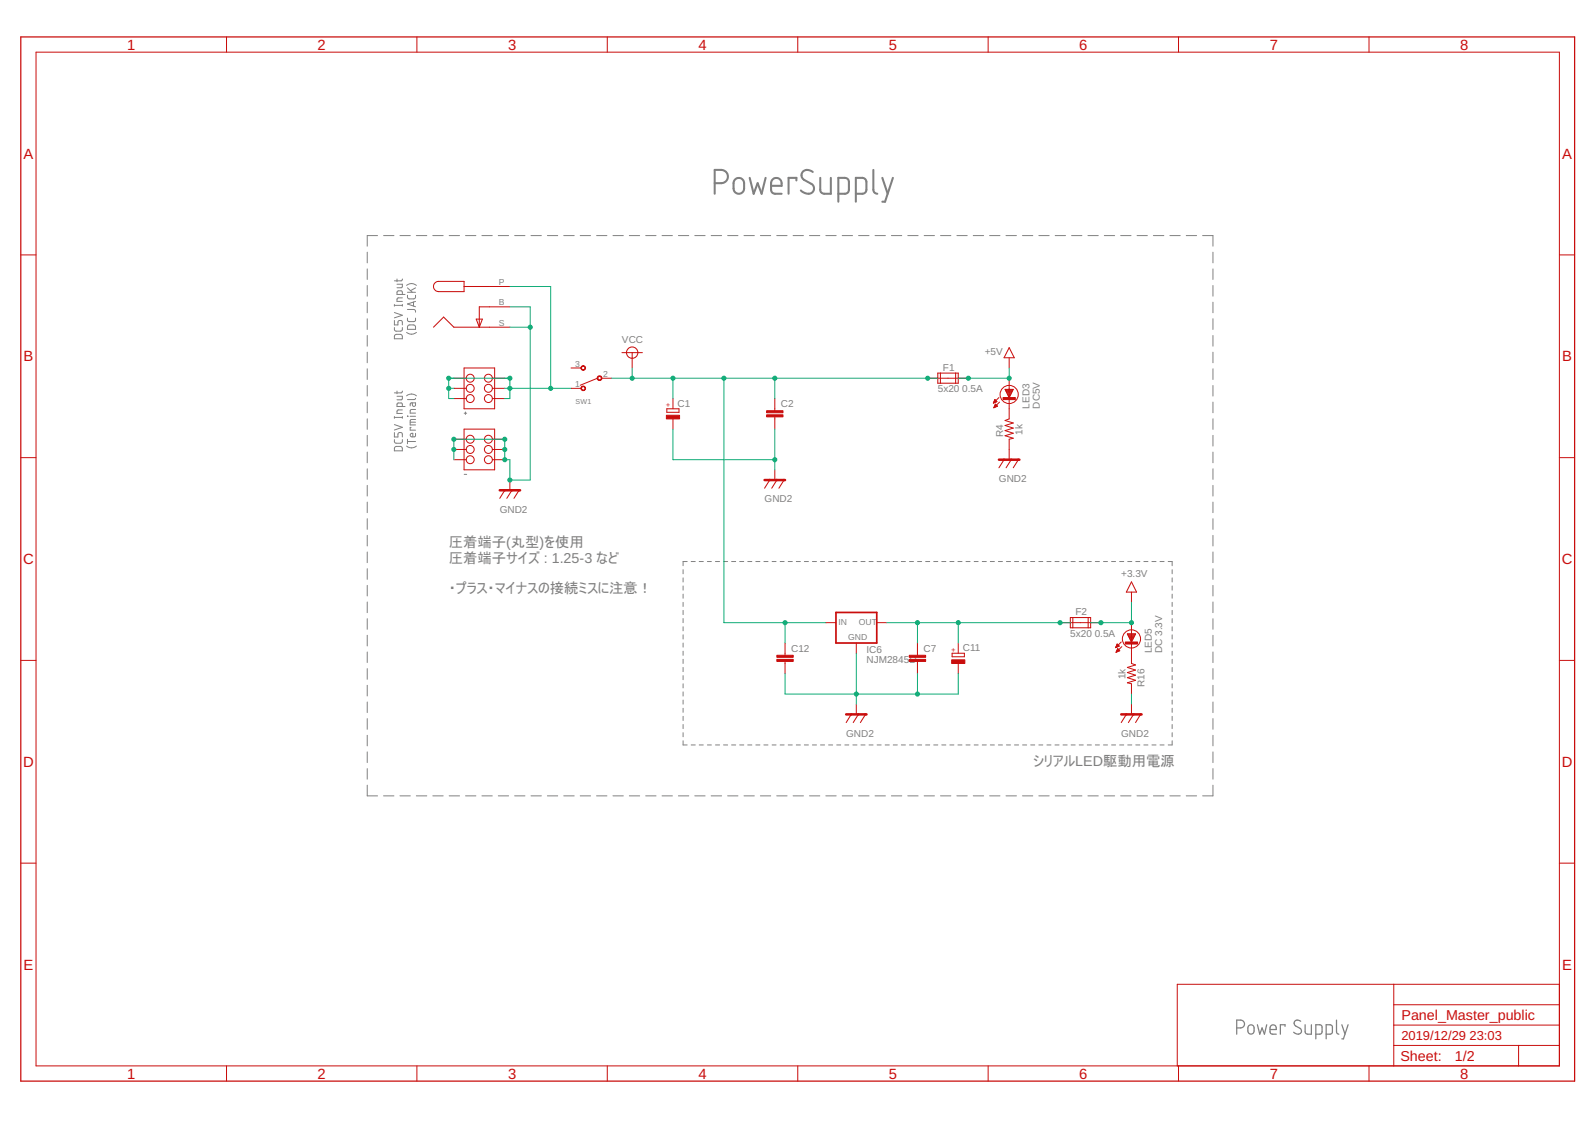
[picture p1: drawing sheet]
<svg xmlns="http://www.w3.org/2000/svg" width="297mm" height="210mm" viewBox="0 0 297 210" stroke-linecap="round" stroke-linejoin="round" font-family="sans-serif">
<path d="M230.3 191.5h.8a.73 .73 0 0 0 .7-.8 .73 .73 0 0 0-.7-.7h-.8v2.6M232.5 191.1l.6-.2a.54 .54 0 0 1 .5 .6v.5a.58 .58 0 0 1-.6 .6 .58 .58 0 0 1-.6-.6zM234.2 190.9l.4 1.7 .4-1.1 .5 1.1 .4-1.7M236.5 191.7h1.2a.61 .61 0 0 0-.4-.8 .61 .61 0 0 0-.8 .6l.1 1 1.1 .1M239.3 191.2v-.3h-.9v1.7M242.2 190.2a.65 .65 0 0 0-1-.1 .65 .65 0 0 0 .1 1l.8 .4a.63 .63 0 0 1 .1 .9 .63 .63 0 0 1-.9 .1l-.4-.2M243.1 190.9v1.4l.4 .3h.7v-1.7M245 192.6h.8l.4-.3v-1.2l-.2-.2h-1v2.6M247 192.6h.7l.4-.3v-1l-.1-.3-1-.1v2.6M248.9 190v2.2l.1 .3 .3 .1M249.9 190.9l.6 1.7M251.1 190.9l-.9 2.6h-.3" fill="none" stroke="#808080" stroke-width=".23"/>
<g fill="none" stroke="#808080" stroke-width=".19">
<path d="M68.4 47v2M68.4 50.1v1.9M68.4 53.2v2M68.4 56.3v2M68.4 59.4v2M70.3 43.9h-1.9v1.9M71.4 43.9h2M73.4 59.7v.8h.7v-.5a.42 .42 0 0 1 .4-.3 .42 .42 0 0 1 .4 .3v.5M73.4 56.7v.3M73.4 58.2l1.5 .5-1.5 .5M73.4 56.9h1.5M73.9 52.9h1v.6l-1 .1"/>
<path d="M73.9 52v.5M74.5 43.9h1.9M74.9 55.5h-.8l-.2 .2v.4h1M74.9 54.8v-.4l-.1-.2h-.6l-.2 .1-.1 .5h1.5M74.9 52l-.2 .3h-1.3M74.9 56.7v.3M75.7 53.1a1.42 1.42 0 0 1 1.9 0M75.9 59.2v.5l.3 .2h1l.2-.2v-.5M75.9 57.6l1.3 .1 .2 .1v.3M75.9 55v.5l.3 .2 1-.1 .2-.1v-.5M75.9 54.4h1.5M75.9 53.6l.9 .8"/>
<path d="M77 56.3v.7M77.4 56.1l-1.5 .5 1.5 .5M77.4 53.6l-.9 .5M77.5 43.9h2M80.6 43.9h1.9M83.7 43.9h1.9M86.7 43.9h1.9M89.7 43.9h2M92.8 43.9h1.9M95.8 43.9h2M98.9 43.9h1.9M101.9 43.9h2"/>
<path d="M105 43.9h1.9M108.1 43.9h1.9M111.1 43.9h1.9M114.2 43.9h1.9M117.2 43.9h1.9M120.2 43.9h2M123.3 43.9h1.9M126.3 43.9h2M129.4 43.9h1.9M132.4 43.9h2M135.5 43.9h1.9M138.6 43.9h1.9"/>
<path d="M141.6 43.9h1.9M144.7 43.9h1.9M147.7 43.9h1.9M150.7 43.9h2M153.8 43.9h1.9M156.8 43.9h2M159.9 43.9h1.9M163 43.9h1.9M166 43.9h1.9M169.1 43.9h1.9M172.1 43.9h1.9M175.2 43.9h1.9"/>
<path d="M178.2 43.9h1.9M181.3 43.9h1.9M184.3 43.9h1.9M187.3 43.9h2M190.4 43.9h1.9M193.5 43.9h1.9M196.5 43.9h1.9M199.6 43.9h1.9M202.6 43.9h1.9M205.7 43.9h1.9M208.7 43.9h1.9M211.8 43.9h1.9"/>
<path d="M214.8 43.9h1.9M217.9 43.9h1.9M220.9 43.9h1.9M224 43.9h1.9v1.9M225.9 47v2M225.9 50.1v1.9M225.9 53.2v2M225.9 56.3v2M225.9 59.4v2M68.4 62.5v2M68.4 65.6v2M68.4 68.7v2"/>
<path d="M68.4 71.8v2M68.4 74.9v2M68.4 78v2M73.4 61l.1 .5 .3 .2 .9-.1 .2-.1v-.5M73.4 77.6v.3M73.4 79.1l1.5 .5-1.5 .5M73.4 77.7h1.5M73.6 62.4l.3-.1h.8l.2 .2v.6h-1.5zM73.9 73.8h1v.6l-1 .1M73.9 72.8v.5M74.9 76.3l-.8 .1-.2 .2v.4h1M74.9 75.7v-.4l-.1-.2-.8 .1-.1 .5h1.5"/>
<path d="M74.9 72.8l-.2 .4h-1.3M74.9 77.6v.3M75.7 73.7a1.42 1.42 0 0 1 1.9 0M75.7 61.9a1.42 1.42 0 0 0 1.9 0M75.9 77.5l.1 .1zM76 60.6l1.1-.1 .3 .3v.5h-1.5zM76.4 78.6h1M76.4 77.5h1M76.6 79.6h-.2v.5h1M76.8 75l.1 .6 .3 .1 .2-.2v-.5h-.8l-.2 .2v.4M77.4 78.1h-.9l-.1 .3v.7h1M77.4 76.3h-.8l-.2 .2v.4h1"/>
<path d="M77.4 74.2l-.3 .2h-1.2M86.4 77h.5M86.7 76.7v.5M225.9 62.5v2M225.9 65.6v2M225.9 68.7v2M225.9 71.8v2M225.9 74.9v2M225.9 78v2M68.4 81.1v2M68.4 84.2v2M68.4 87.3v2"/>
<path d="M68.4 90.4v2M68.4 93.5v2M68.4 96.6v2M68.4 99.7v2M73.4 81.9l.1 .4 .3 .2h.9l.2-.2v-.4M73.4 80.6v.8h.7v-.5a.42 .42 0 0 1 .4-.3 .42 .42 0 0 1 .4 .3v.5M73.6 83.3l.3-.2 .8 .1 .2 .2v.6h-1.5zM75.7 83.1a1.42 1.42 0 0 0 1.9 0M75.9 82.2h1.5M75.9 81.8v.9M77.4 80.7l-.1 .6-.6 .1a.34 .34 0 0 1-.3-.5 .34 .34 0 0 1 .5-.2v.7M86.4 88.3h.5"/>
<path d="M225.9 81.1v2M225.9 84.2v2M225.9 87.3v2M225.9 90.4v2M225.9 93.5v2M225.9 96.6v2M225.9 99.7v2M68.4 102.8v2M68.4 105.9v2M68.4 109v2M68.4 112.1v2M68.4 115.2v2"/>
<path d="M68.4 118.3v2M127.2 106.1v.8M127.2 107.6v.8M127.2 109.1v.8M127.2 110.7v.7M127.2 112.2v.7M127.2 113.7v.8M127.2 115.2v.8M127.2 116.7v.8M127.2 118.2v.8M127.2 119.8v.7M128 104.6h-.8v.8"/>
<path d="M128.7 104.6h.8M130.2 104.6h.8M131.7 104.6h.8M133.2 104.6h.8M134.7 104.6h.8M136.2 104.6h.8M137.8 104.6h.7M139.3 104.6h.7M140.8 104.6h.7M142.3 104.6h.7M143.8 104.6h.7M145.3 104.6h.7"/>
<path d="M146.8 104.6h.8M148.3 104.6h.8M149.8 104.6h.8M151.3 104.6h.8M152.8 104.6h.8M154.3 104.6h.8M155.8 104.6h.8M157.3 104.6h.8M158.8 104.6h.8M160.3 104.6h.8M161.8 104.6h.8M163.3 104.6h.8"/>
<path d="M164.8 104.6h.8M166.3 104.6h.8M167.9 104.6h.7M169.4 104.6h.7M170.9 104.6h.7M172.4 104.6h.7M173.9 104.6h.7M175.4 104.6h.7M176.9 104.6h.8M178.4 104.6h.8M179.9 104.6h.8M181.4 104.6h.8"/>
<path d="M182.9 104.6h.8M184.4 104.6h.8M185.9 104.6h.8M187.4 104.6h.8M188.9 104.6h.8M190.4 104.6h.8M191.9 104.6h.8M193.5 104.6h.7M195 104.6h.7M196.5 104.6h.7M198 104.6h.7M199.5 104.6h.7"/>
<path d="M201 104.6h.7M202.5 104.6h.7M204 104.6h.7M205.5 104.6h.7M207 104.6h.8M208.5 104.6h.8M210 104.6h.8M211.5 104.6h.8M213 104.6h.8M214.5 104.6h.8M216 104.6h.8M217.6 104.6h.7v.8"/>
<path d="M218.3 106.1v.8M218.3 107.6v.8M218.3 109.1v.8M218.3 110.7v.7M218.3 112.2v.7M218.3 113.7v.8M218.3 115.2v.8M218.3 116.7v.8M218.3 118.2v.8M218.3 119.8v.7M225.9 102.8v2M225.9 105.9v2"/>
<path d="M225.9 109v2M225.9 112.1v2M225.9 115.2v2M225.9 118.3v2M68.4 121.4v2M68.4 124.5v2M68.4 127.6v2M68.4 130.7v2M68.4 133.8v2M68.4 136.9v2M127.2 121.3v.7M127.2 122.8v.8"/>
<path d="M127.2 124.3v.8M127.2 125.8v.8M127.2 127.4v.7M127.2 128.9v.7M127.2 130.4v.7M127.2 131.9v.8M127.2 133.4v.8M127.2 134.9v.8M127.2 136.5v.7M127.2 138v.7h.8M128.7 138.7h.8M130.2 138.7h.8"/>
<path d="M131.7 138.7h.8M133.2 138.7h.8M134.7 138.7h.8M136.2 138.7h.8M137.8 138.7h.7M139.3 138.7h.7M140.8 138.7h.7M142.3 138.7h.7M143.8 138.7h.7M145.3 138.7h.7M146.8 138.7h.8M148.3 138.7h.8"/>
<path d="M149.8 138.7h.8M151.3 138.7h.8M152.8 138.7h.8M154.3 138.7h.8M155.8 138.7h.8M157.3 138.7h.8M158.8 138.7h.8M160.3 138.7h.8M161.8 138.7h.8M163.3 138.7h.8M164.8 138.7h.8M166.3 138.7h.8"/>
<path d="M167.9 138.7h.7M169.4 138.7h.7M170.9 138.7h.7M172.4 138.7h.7M173.9 138.7h.7M175.4 138.7h.7M176.9 138.7h.8M178.4 138.7h.8M179.9 138.7h.8M181.4 138.7h.8M182.9 138.7h.8M184.4 138.7h.8"/>
<path d="M185.9 138.7h.8M187.4 138.7h.8M188.9 138.7h.8M190.4 138.7h.8M191.9 138.7h.8M193.5 138.7h.7M195 138.7h.7M196.5 138.7h.7M198 138.7h.7M199.5 138.7h.7M201 138.7h.7M202.5 138.7h.7"/>
<path d="M204 138.7h.7M205.5 138.7h.7M207 138.7h.8M208.5 138.7h.8M210 138.7h.8M211.5 138.7h.8M213 138.7h.8M214.5 138.7h.8M216 138.7h.8M218.3 138v.7h-.7M218.3 121.3v.7M218.3 122.8v.8"/>
<path d="M218.3 124.3v.8M218.3 125.8v.8M218.3 127.4v.7M218.3 128.9v.7M218.3 130.4v.7M218.3 131.9v.8M218.3 133.4v.8M218.3 134.9v.8M218.3 136.5v.7M225.9 121.4v2M225.9 124.5v2M225.9 127.6v2"/>
<path d="M225.9 130.7v2M225.9 133.8v2M225.9 136.9v2M68.4 140v2M68.4 143.2v1.9M68.4 146.2v2h1.9M71.4 148.2h2M74.5 148.2h1.9M77.5 148.2h2M80.6 148.2h1.9M83.7 148.2h1.9M86.7 148.2h1.9"/>
<path d="M89.7 148.2h2M92.8 148.2h1.9M95.8 148.2h2M98.9 148.2h1.9M101.9 148.2h2M105 148.2h1.9M108.1 148.2h1.9M111.1 148.2h1.9M114.2 148.2h1.9M117.2 148.2h1.9M120.2 148.2h2M123.3 148.2h1.9"/>
<path d="M126.3 148.2h2M129.4 148.2h1.9M132.4 148.2h2M135.5 148.2h1.9M138.6 148.2h1.9M141.6 148.2h1.9M144.7 148.2h1.9M147.7 148.2h1.9M150.7 148.2h2M153.8 148.2h1.9M156.8 148.2h2M159.9 148.2h1.9"/>
<path d="M163 148.2h1.9M166 148.2h1.9M169.1 148.2h1.9M172.1 148.2h1.9M175.2 148.2h1.9M178.2 148.2h1.9M181.3 148.2h1.9M184.3 148.2h1.9M187.3 148.2h2M190.4 148.2h1.9M193.5 148.2h1.9M196.5 148.2h1.9"/>
<path d="M199.6 148.2h1.9M202.6 148.2h1.9M205.7 148.2h1.9M208.7 148.2h1.9M211.8 148.2h1.9M214.8 148.2h1.9M217.9 148.2h1.9M220.9 148.2h1.9M225.9 146.2v2h-1.9M225.9 140v2M225.9 143.2v1.9"/>
</g>
<path d="M133.1 34.1a2.38 2.38 0 0 0 2-.3 1.23 1.23 0 0 0 .4-1.4 1.23 1.23 0 0 0-1.2-.8h-1.2v4.5M136.9 33.4a.97 .97 0 0 1 1.1-.2 .97 .97 0 0 1 .6 .9 1.74 1.74 0 0 1-.4 1.8 .99 .99 0 0 1-1 .1 .99 .99 0 0 1-.6-.9 1.72 1.72 0 0 1 .3-1.7zM139.6 33.1l.8 3 .7-2 .7 2 .8-3M143.6 34.6h2a1.04 1.04 0 0 0-.6-1.4 1.04 1.04 0 0 0-1.4 .6 2.84 2.84 0 0 0 .1 2l.6 .3h1.3M148.3 33.6v-.5h-1.4v3M151.4 32a1.17 1.17 0 0 0-1.4-.3 1.17 1.17 0 0 0-.7 1.2l.5 .6 1.3 .7a1.04 1.04 0 0 1 .3 1.5 1.04 1.04 0 0 1-1.4 .3l-.9-.5M152.8 33.1v2.2a.7 .7 0 0 0 .7 .8h1.2v-3M156.1 36.1h1.3a.74 .74 0 0 0 .7-.8v-1.4a.73 .73 0 0 0-.7-.8h-1.3v4.5M159.4 36.1l1.4-.1a.73 .73 0 0 0 .6-.7v-1.4l-.2-.5-.6-.3h-1.2v4.5M162.6 31.6v3.7a.74 .74 0 0 0 .8 .8M164.3 33.1l1 3M166.3 33.1l-1.5 4.5h-.5" fill="none" stroke="#808080" stroke-width=".38"/>
<g fill="none" stroke="#c90d0c" stroke-width=".19">
<path d="M6.7 9.7h283.7v188.8h-283.7zM42.2 6.9v2.8M77.6 6.9v2.8M113.1 6.9v2.8M148.6 6.9v2.8M184 6.9v2.8M219.5 6.9v2.8M255 6.9v2.8M3.9 47.5h2.8M81 52.7l.7-.3h4.7v1.9h-4.7a.96 .96 0 0 1-.9-.6 .96 .96 0 0 1 .2-1zM86.4 53.4h8.6M88.7 59.4h1.1l-.5 1.5z"/>
<path d="M95 57.1h-5.7v3.8M290.4 47.5h2.8M80.7 60.9l1.9-1.8 1.9 1.8h10.5M84.5 74.2h2.3M84.5 72.3h2.3M84.5 70.4h2.3M86.4 68.5h5.7v7.6h-5.7zM86.4 79.9h5.7v7.6h-5.7zM91.7 74.2h2.3M91.7 72.3h2.3M91.7 70.4h2.3M106.3 72.3h1.9"/>
<path d="M106.3 68.5h1.9M111.3 70.4l-3.2 1.4M112 70.4h1.9M115.8 65.7h3.8M117.7 65.7v2.8M124.2 76.1h2.2v.7h-2.2zM125.3 74.2v1.9M125.3 78v1.9M144.3 74.2v2.3M144.3 77.6v2.3M172.8 70.4h7.5M174.6 69.5h3.9v1.9h-3.9z"/>
<path d="M175.1 69.5v1.9M178 69.5v1.9M185 75h.2M185.1 74.9h.3M185.1 74.8h.5M185.1 75.9h.1M185.1 75.8h.3M185.2 74.7h.3M185.2 75.7h.3M185.2 74.6h.3M185.2 75.7h.5M185.3 74.5h.1"/>
<path d="M185.3 75.6h.4M185.3 74.4l-.3 .7M185.3 74.4l.4 .4-.7 .3M185.3 74.4h.1M185.3 75.5h.3M185.3 75.4h.2M185.4 75.3h.1M185.4 75.3l.4 .3-.7 .3zM186 74l-1 1.1M186.1 74.9l-1 1M187.2 72.5h1.5l-.8 1.5zM187.2 72.6h1.5"/>
<path d="M187.3 72.7h1.3M187.4 72.9h1.1M187.5 73.1h.9M187.5 73.2h.8M187.6 73.4h.7M187.7 73.5h.5M187.8 73.7h.3M187.9 73.9h.1M187.9 74h.1M187.9 66.6v1.9M187.9 70.4v7.6l-.7 .3 1.5 .5-1.5 .4 1.5 .5-1.5 .5 1.5 .5-1.5 .5 1.5 .4-.8 .2v3.8M187.9 64.7l1 1.9h-1.9z"/>
<path d="M3.9 85.2h2.8M84.5 85.6h2.3M84.5 83.7h2.3M84.5 81.8h2.3M91.7 85.6h2.3M91.7 83.7h2.3M91.7 81.8h2.3M94 91.3l-.9 1.5M95 89.4v1.9M95.3 91.3l-.9 1.5M96.7 91.3l-1 1.5M143.3 89.4l-.9 1.5"/>
<path d="M144.3 87.5v1.9M144.7 89.4l-1 1.5M146 89.4l-.9 1.5M187 85.6l-1 1.5M188.3 85.6l-.9 1.5M189.7 85.6l-1 1.5M290.4 85.2h2.8M146.2 119.8v2.2M153.8 116h1.9M159.5 119.8v1.9M163.3 116h1.9M170.9 119.8v2.2"/>
<path d="M178.5 119.8v1.9M197.4 116h7.6M199.3 115h3.8v1.9h-3.8zM199.8 115v1.9M202.6 115v1.9M208 120h.1M208.8 119.6l-1 1M210 118.1h1.5l-.8 1.5zM210 118.3h1.4M210.1 118.4h1.2M210.2 118.6h1M210.3 118.7h.8"/>
<path d="M210.4 118.9h.7M210.4 119h.6M210.5 119.2h.4M210.6 119.4h.2M210.7 119.5h.1M210.7 116v7.6l.8 .2-1.5 .5 1.5 .5-1.5 .5 1.5 .5-1.5 .4 1.5 .5-1.5 .5 .7 .2v1.9M210.7 110.3v1.9M210.7 108.4l1 1.9h-1.9zM3.9 123h2.8M146.2 123.2v2.3M158.5 133.1l-.9 1.5M159.5 131.1v2"/>
<path d="M159.9 133.1l-1 1.5M161.2 133.1l-1 1.5M170.9 123.2v2.3M177.3 121.7h2.3v.6h-2.3zM178.5 123.6v1.9M207.8 120.6h.1M207.8 120.5h.3M207.9 120.4h.4M207.9 121.5h.1M207.9 120.3h.5M207.9 121.4h.1M207.9 120.2h.4"/>
<path d="M207.9 121.3h.4M208 120.2h.3M208 121.2h.4M208 120.1h.2M208 121.1h.5M208 121.1h.4M208.1 121h.2M208.1 120.9h.1M208.2 120.8l.3 .4-.6 .3zM208.4 120.3l-.4-.3-.2 .6M208.4 120.3l-.6 .3M208.9 120.4l-1 1.1"/>
<path d="M209.8 133.1l-1 1.5M210.7 131.1v2M211.1 133.1l-1 1.5M212.4 133.1l-.9 1.5M290.4 123h2.8M3.9 160.8h2.8M290.4 160.8h2.8M42.2 198.5v2.9M77.6 198.5v2.9M113.1 198.5v2.9M148.6 198.5v2.9M184 198.5v2.9"/>
<path d="M219.5 198.5v2.9M255 198.5v2.9M259.6 194.7h30.8M259.6 183.3v15.2M259.6 190.9h30.8M259.6 187.1h30.8M282.8 194.7v3.8M290.4 183.3h-71.2v15.2"/>
<circle cx="87.6" cy="70.4" r=".74"/>
<circle cx="87.6" cy="74.2" r=".74"/>
<circle cx="87.6" cy="72.3" r=".74"/>
<circle cx="91" cy="72.3" r=".74"/>
<circle cx="91" cy="70.4" r=".74"/>
<circle cx="91" cy="74.2" r=".74"/>
<circle cx="117.7" cy="65.7" r="1.06"/>
<circle cx="187.9" cy="73.5" r="1.69"/>
<circle cx="87.6" cy="85.6" r=".74"/>
<circle cx="87.6" cy="83.7" r=".74"/>
<circle cx="87.6" cy="81.8" r=".74"/>
<circle cx="91" cy="81.8" r=".74"/>
<circle cx="91" cy="85.6" r=".74"/>
<circle cx="91" cy="83.7" r=".74"/>
<circle cx="210.7" cy="119" r="1.69"/>
</g>
<path d="M3.9 6.9h289.3v194.5h-289.3z" fill="none" stroke="#c90d0c" stroke-width=".23"/>
<path d="M93.1 91.3h3.8M142.4 89.4h3.8M186 85.6h3.8M157.6 133.1h3.8M208.8 133.1h3.8" fill="none" stroke="#c90d0c" stroke-width=".47"/>
<g fill="#c90d0c" stroke="#c90d0c" stroke-width=".19">
<path d="M186.8 74h2.3v.4h-2.3z"/>
<path d="M169.3 122.8h3.1v.4h-3.1z"/>
<path d="M169.3 122h3.1v.4h-3.1z"/>
<path d="M209.6 119.6h2.3v.4h-2.3z"/>
<path d="M177.2 122.9h2.5v.7h-2.5z"/>
<path d="M144.7 122.8h3v.4h-3z"/>
<path d="M144.7 122h3v.4h-3z"/>
<path d="M124.1 77.3h2.5v.7h-2.5z"/>
<path d="M142.8 77.3h3v.3h-3z"/>
<path d="M142.8 76.5h3v.4h-3z"/>
</g>
<path d="M155.7 114.1h7.6v5.7h-7.6z" fill="none" stroke="#c90d0c" stroke-width=".32"/>
<g fill="#c90d0c" stroke="#c90d0c" stroke-width=".19">
<path d="M108.4 72a.43 .43 0 0 1 .6 .1 .43 .43 0 0 1-.3 .7 .43 .43 0 0 1-.5-.5h.1a.32 .32 0 0 1 .4-.3 .32 .32 0 0 1 .2 .5 .32 .32 0 0 1-.6 0l-.1-.2z" fill-rule="evenodd"/>
<path d="M108.4 68.2a.43 .43 0 0 1 .6 .2 .43 .43 0 0 1-.3 .6 .43 .43 0 0 1-.5-.5h.1a.32 .32 0 0 1 .4-.3 .32 .32 0 0 1 .2 .5 .32 .32 0 0 1-.6 0l-.1-.2z" fill-rule="evenodd"/>
<path d="M111.4 70.1a.45 .45 0 0 1 .7 .1 .45 .45 0 0 1-.3 .7 .45 .45 0 0 1-.6-.5h.1a.33 .33 0 0 1 .5-.2 .33 .33 0 0 1 .1 .5 .33 .33 0 0 1-.5-.1l-.2-.2z" fill-rule="evenodd"/>
</g>
<g fill="none" stroke="#0dab76" stroke-width=".19">
<path d="M95 57.1h3.7v32.3h-3.7v-3.8h-1v-3.8h-9.5v3.8M95 53.4h7.6v18.9M83.6 72.3h.9M84.5 74.2h-.9v-3.8h11.4v3.8h-1M94 72.3h12.3M95 60.9h3.7M113.9 70.4h60.7M117.7 68.5v1.9M125.3 79.9v5.7h19M125.3 70.4v3.8M134.8 70.4v45.6h19M144.3 70.4v3.8"/>
<path d="M144.3 79.9v7.6M187.9 68.5v1.9h-9.4M146.2 116v3.8M165.2 116h34.1M170.9 116v3.8M178.5 116v3.8M210.7 112.2v3.8h-7.6M146.2 125.5v3.8h32.3v-3.8M159.5 121.7v9.4M170.9 125.5v3.8M210.7 129.3v1.8"/>
</g>
<g fill="#0dab76" stroke="#0dab76" stroke-width=".19">
<circle cx="94" cy="81.8" r=".38"/>
<circle cx="94" cy="83.7" r=".38"/>
<circle cx="84.5" cy="83.7" r=".38"/>
<circle cx="84.5" cy="81.8" r=".38"/>
<circle cx="94" cy="85.6" r=".38"/>
<circle cx="95" cy="89.4" r=".38"/>
<circle cx="98.7" cy="60.9" r=".38"/>
<circle cx="159.5" cy="129.3" r=".38"/>
<circle cx="170.9" cy="129.3" r=".38"/>
<circle cx="144.3" cy="85.6" r=".38"/>
<circle cx="125.3" cy="70.4" r=".38"/>
<circle cx="144.3" cy="70.4" r=".38"/>
<circle cx="146.2" cy="116" r=".38"/>
<circle cx="134.8" cy="70.4" r=".38"/>
<circle cx="117.7" cy="70.4" r=".38"/>
<circle cx="172.8" cy="70.4" r=".38"/>
<circle cx="170.9" cy="116" r=".38"/>
<circle cx="178.5" cy="116" r=".38"/>
<circle cx="197.4" cy="116" r=".38"/>
<circle cx="210.7" cy="116" r=".38"/>
<circle cx="205" cy="116" r=".38"/>
<circle cx="187.9" cy="70.4" r=".38"/>
<circle cx="180.3" cy="70.4" r=".38"/>
<circle cx="95" cy="72.3" r=".38"/>
<circle cx="95" cy="70.4" r=".38"/>
<circle cx="83.6" cy="70.4" r=".38"/>
<circle cx="83.6" cy="72.3" r=".38"/>
<circle cx="102.6" cy="72.3" r=".38"/>
</g>
<g font-size="2.8" fill="#c90d0c">
<text x="23.7" y="9.3">1</text>
<text x="59.1" y="9.3">2</text>
<text x="94.6" y="9.3">3</text>
<text x="130.1" y="9.3">4</text>
<text x="165.5" y="9.3">5</text>
<text x="201" y="9.3">6</text>
<text x="236.5" y="9.3">7</text>
<text x="271.9" y="9.3">8</text>
<text x="4.4" y="29.6">A</text>
<text x="290.9" y="29.6">A</text>
<text x="4.4" y="67.3">B</text>
<text x="290.9" y="67.3">B</text>
<text x="4.3" y="105.1">C</text>
<text x="290.8" y="105.1">C</text>
<text x="4.3" y="142.8">D</text>
<text x="290.8" y="142.8">D</text>
<text x="4.4" y="180.6">E</text>
<text x="290.9" y="180.6">E</text>
<text x="23.7" y="200.9">1</text>
<text x="59.1" y="200.9">2</text>
<text x="94.6" y="200.9">3</text>
<text x="130.1" y="200.9">4</text>
<text x="165.5" y="200.9">5</text>
<text x="201" y="200.9">6</text>
<text x="236.5" y="200.9">7</text>
<text x="271.9" y="200.9">8</text>
</g>
<g font-size="2.7" fill="#808080">
<text x="83.6" y="102">圧着端子(丸型)を使用</text>
<text x="83.6" y="104.8">圧着端子サイズ : 1.25-3 など</text>
<text x="83.6" y="110.5">・プラス・マイナスの接続ミスに注意！</text>
<text x="192.3" y="142.7">シリアルLED駆動用電源</text>
</g>
<g font-size="2.7" fill="#c90d0c">
<text x="261" y="190">Panel_Master_public</text>
<text x="260.8" y="197.7">Sheet:</text>
<text x="271" y="197.6">1/2</text>
</g>
<g font-size="2.4" fill="#c90d0c">
<text x="261" y="193.8">2019/12/29</text>
<text x="273.7" y="193.8">23:03</text>
</g>
<g font-size="1.9" fill="#808080">
<text x="115.8" y="63.8">VCC</text>
<text x="175.6" y="69">F1</text>
<text x="183.4" y="66.1">+5V</text>
<text x="126.2" y="75.8">C1</text>
<text x="145.4" y="75.8">C2</text>
<text x="174.7" y="73">5x20</text>
<text x="179.2" y="73">0.5A</text>
<text x="191.7" y="76.1" transform="rotate(-90 191.7 76.1)">LED3</text>
<text x="193.6" y="76.1" transform="rotate(-90 193.6 76.1)">DC5V</text>
<text x="186.8" y="81.4" transform="rotate(-90 186.8 81.4)">R4</text>
<text x="190.4" y="81" transform="rotate(-90 190.4 81)">1k</text>
<text x="186" y="89.8">GND2</text>
<text x="93.1" y="95.5">GND2</text>
<text x="142.4" y="93.6">GND2</text>
<text x="208.8" y="107.4">+3.3V</text>
<text x="199.3" y="118.6">5x20</text>
<text x="200.3" y="114.5">F2</text>
<text x="203.9" y="118.6">0.5A</text>
<text x="147.3" y="121.4">C12</text>
<text x="161.4" y="123.6">NJM2845D</text>
<text x="161.4" y="121.7">IC6</text>
<text x="172" y="121.4">C7</text>
<text x="179.3" y="121.3">C11</text>
<text x="214.5" y="121.7" transform="rotate(-90 214.5 121.7)">LED5</text>
<text x="216.4" y="121.7" transform="rotate(-90 216.4 121.7)">DC 3.3V</text>
<text x="209.6" y="126.5" transform="rotate(-90 209.6 126.5)">1k</text>
<text x="213.2" y="127.9" transform="rotate(-90 213.2 127.9)">R16</text>
<text x="157.6" y="137.2">GND2</text>
<text x="208.8" y="137.2">GND2</text>
</g>
<g font-size="1.6" fill="#808080">
<text x="92.9" y="53.1">P</text>
<text x="92.9" y="56.9">B</text>
<text x="92.9" y="60.7">S</text>
<text x="107.1" y="68.3">3</text>
<text x="112.3" y="70.2">2</text>
<text x="107.1" y="72.1">1</text>
<text x="156.2" y="116.4">IN</text>
<text x="158" y="119.2">GND</text>
<text x="159.9" y="116.4">OUT</text>
</g>
<text font-size="1.3" fill="#808080" x="107.2" y="75.2">SW1</text>
<g font-size="1.3" fill="#c90d0c">
<text x="124.9" y="75.8" transform="rotate(-90 124.9 75.8)">+</text>
<text x="178" y="121.4" transform="rotate(-90 178 121.4)">+</text>
</g>
</svg>
